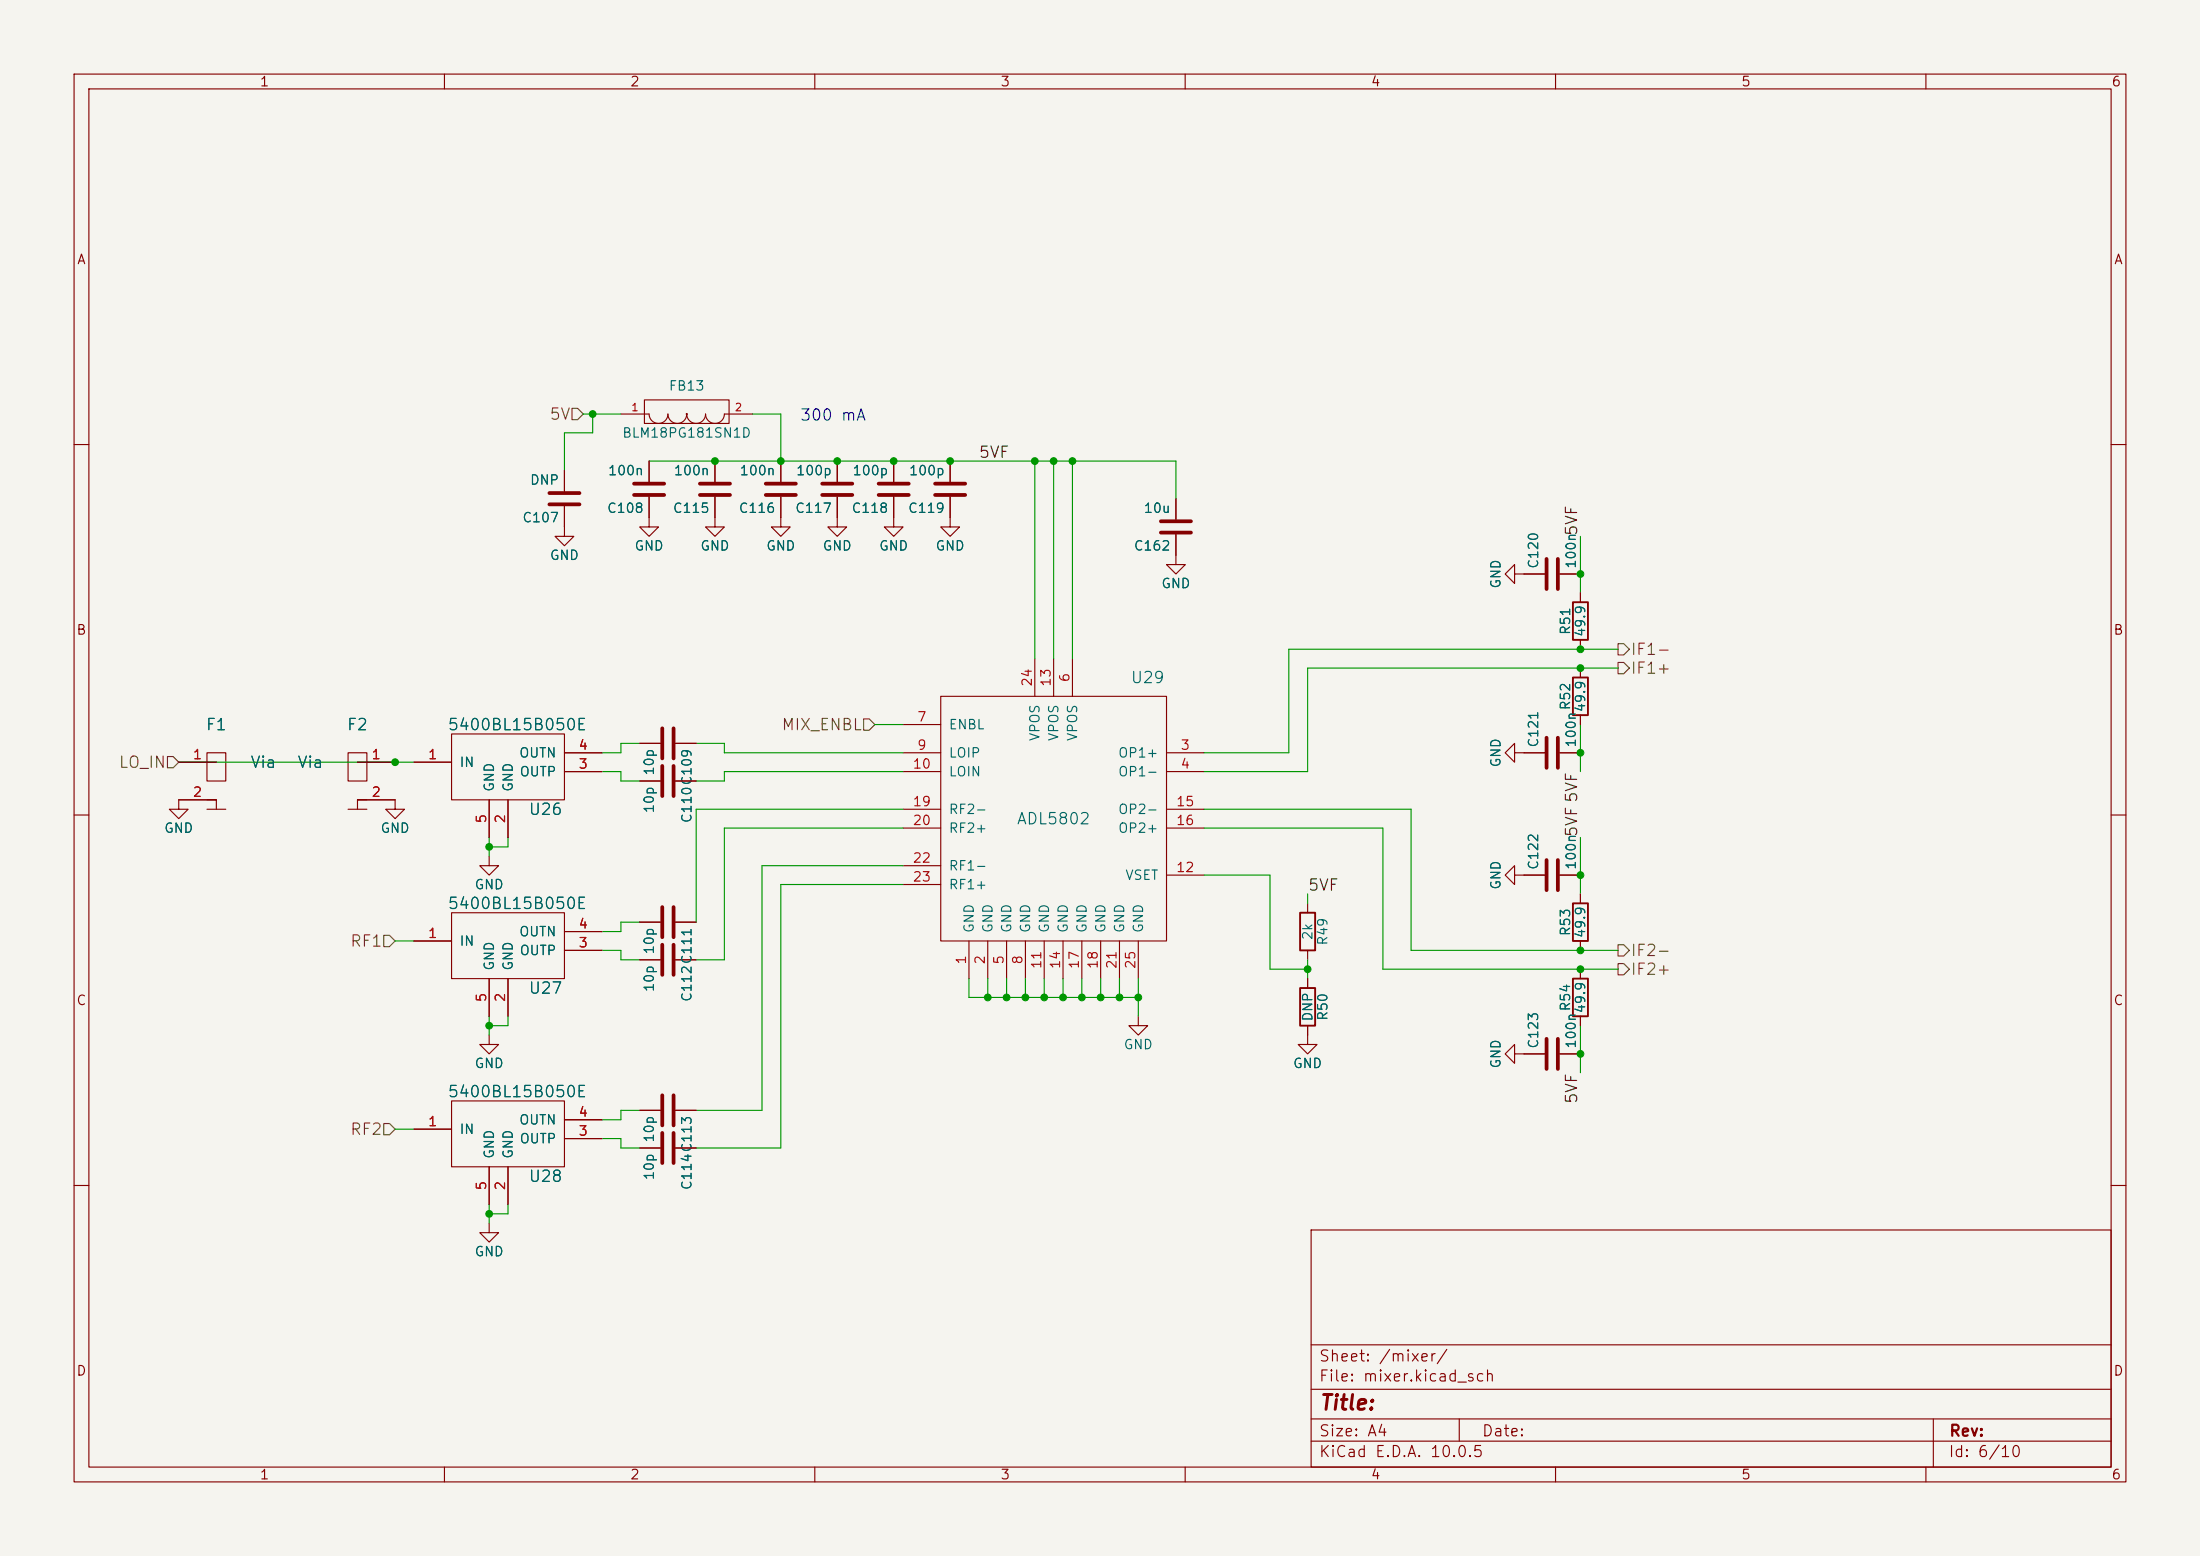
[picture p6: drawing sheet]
<svg xmlns="http://www.w3.org/2000/svg" width="297mm" height="210mm" viewBox="0 0 297 210" stroke-linecap="round" stroke-linejoin="round" font-family="sans-serif">
<path d="M0 0h297v210h-297z" fill="#f5f4ef" stroke="#f5f4ef" stroke-width=".14"/>
<g fill="none" stroke="#840000" stroke-width=".15">
<path d="M10 10h277v190h-277zM12 12h273v186h-273zM60 10v2M110 10v2M160 10v2M210 10v2M260 10v2M83.8 55.9h3.8a1.27 1.27 0 0 0 1.3 1.3 1.27 1.27 0 0 0 1.3-1.3 1.27 1.27 0 0 0 1.2 1.3 1.27 1.27 0 0 0 1.3-1.3 1.27 1.27 0 0 0 1.3 1.3 1.27 1.27 0 0 0 1.2-1.3 1.27 1.27 0 0 0 1.3 1.3 1.27 1.27 0 0 0 1.3-1.3h3.8M87 54h11.4v3.2h-11.4zM10 60h2M76.2 68.3v4.1h1.3l-1.3 1.3-1.3-1.3h1.3M76.2 63.5v2.8"/>
<path d="M87.6 67.1v4h1.3l-1.3 1.3-1.2-1.3h1.2M87.6 62.2v2.8M96.5 67.1v4h1.3l-1.3 1.3-1.3-1.3h1.3M96.5 62.2v2.8M105.4 67.1v4h1.3l-1.3 1.3-1.3-1.3h1.3M105.4 62.2v2.8M113 67.1v4h1.3l-1.3 1.3-1.2-1.3h1.2M113 62.2v2.8M120.6 67.1v4h1.3l-1.3 1.3-1.2-1.3h1.2M120.6 62.2v2.8M128.3 67.1v4h1.2l-1.2 1.3-1.3-1.3h1.3M128.3 62.2v2.8"/>
<path d="M158.7 72.1v4.1h1.3l-1.3 1.3-1.2-1.3h1.2M158.7 67.3v2.8M204.5 77.5v-1.3l-1.3 1.3 1.3 1.2v-1.2h4M210.6 77.5h2.8M285 60h2M61 99.1h15.2v8.9h-15.2zM121.9 97.8h5.1M127 94h30.5v33h-30.5zM139.7 88.9v5.1M142.2 88.9v5.1M144.8 88.9v5.1M213.4 80v1.3"/>
<path d="M213.4 86.4v1.2M213.4 90.2v1.2M213.4 96.5v1.3M10 110h2M24.1 102.9h5.1M27.9 101.6h2.6v3.8h-2.6zM27.9 108h1.3v1.2M27.9 109.2h2.6M29.2 108h-5.1v1.2h1.3l-1.3 1.3-1.2-1.3h1.2M47 101.6h2.5v3.8h-2.5zM47 109.2h2.5M48.3 108h5v1.2h1.3l-1.3 1.3-1.2-1.3h1.2"/>
<path d="M48.3 102.9h5M49.5 108h-1.2v1.2M55.9 102.9h5.1M66 115.6v1.2h1.3l-1.3 1.3-1.2-1.3h1.2M66 108v5M68.6 108v5M76.2 104.1h5.1M76.2 101.6h5.1M86.4 100.3h2.8M86.4 105.4h2.8M91.2 100.3h2.8M91.2 105.4h2.8"/>
<path d="M121.9 109.2h5.1M121.9 104.1h5.1M121.9 101.6h5.1M121.9 111.8h5.1M121.9 116.8h5.1M121.9 119.4h5.1M157.5 118.1h5.1M157.5 109.2h5.1M157.5 104.1h5.1M157.5 101.6h5.1M157.5 111.8h5.1M204.5 118.1v-1.3l-1.3 1.3 1.3 1.3v-1.3h4"/>
<path d="M204.5 101.6v-1.3l-1.3 1.3 1.3 1.3v-1.3h4M210.6 118.1h2.8M210.6 101.6h2.8M285 110h2M55.9 127h5.1M61 123.2h15.2v8.9h-15.2zM66 139.7v1.3h1.3l-1.3 1.2-1.2-1.2h1.2M66 132.1v5.1M68.6 132.1v5.1M76.2 128.3h5.1M76.2 125.7h5.1M86.4 129.5h2.8"/>
<path d="M86.4 124.5h2.8M91.2 129.5h2.8M91.2 124.5h2.8M130.8 127v5.1M133.3 127v5.1M135.9 127v5.1M138.4 127v5.1M141 127v5.1M143.5 127v5.1M146 127v5.1M148.6 127v5.1M151.1 127v5.1"/>
<path d="M153.7 137.2v1.2h1.2l-1.2 1.3-1.3-1.3h1.3M153.7 127v5.1M176.5 138.4v2.6h1.3l-1.3 1.2-1.2-1.2h1.2M176.5 121.9v1.3M176.5 128.3v1.2M176.5 132.1v1.3M213.4 120.7v1.2M213.4 127v1.3M213.4 130.8v1.3M213.4 137.2v1.2M55.9 152.4h5.1M61 148.6h15.2v8.9h-15.2z"/>
<path d="M66 157.5v5.1M68.6 157.5v5.1M76.2 153.7h5.1M76.2 151.1h5.1M86.4 154.9h2.8M86.4 149.9h2.8M91.2 154.9h2.8M91.2 149.9h2.8M204.5 142.2v-1.2l-1.3 1.2 1.3 1.3v-1.3h4M210.6 142.2h2.8M10 160h2M66 165.1v1.3h1.3l-1.3 1.2-1.2-1.2h1.2"/>
<path d="M177 166h108v32h-108zM285 160h2M60 198v2M110 198v2M160 198v2M177 194.5h108M177 191.5h108M177 187.5h108M177 181.5h108M197 191.5v3M210 198v2M260 198v2"/>
<path d="M261 191.5v6.5"/>
</g>
<g fill="none" stroke="#840000" stroke-width=".51">
<path d="M74.2 68.1h4M74.2 66.5h4M85.6 66.8h4.1M85.6 65.3h4.1M94.5 66.8h4.1M94.5 65.3h4.1M103.4 66.8h4M103.4 65.3h4M111 66.8h4.1M111 65.3h4.1M118.6 66.8h4.1M118.6 65.3h4.1"/>
<path d="M126.2 66.8h4.1M126.2 65.3h4.1M156.7 71.9h4.1M156.7 70.4h4.1M208.8 75.4v4.1M210.3 75.4v4.1M89.4 98.3v4.1M90.9 98.3v4.1M208.8 99.6v4M210.3 99.6v4M89.4 103.4v4M90.9 103.4v4"/>
<path d="M208.8 116.1v4M210.3 116.1v4M89.4 122.4v4.1M89.4 127.5v4.1M90.9 122.4v4.1M90.9 127.5v4.1M89.4 147.8v4.1M89.4 152.9v4.1M90.9 147.8v4.1M90.9 152.9v4.1M208.8 140.2v4.1M210.3 140.2v4.1"/>
</g>
<circle cx="92.7" cy="55.9" r=".08" fill="#840000" stroke="#840000" stroke-width=".14"/>
<path d="M212.3 81.3h2.1v5.1h-2.1zM212.3 91.4h2.1v5.1h-2.1zM175.5 123.2h2v5.1h-2zM175.5 133.4h2v5h-2zM212.3 121.9h2.1v5.1h-2.1zM212.3 132.1h2.1v5.1h-2.1z" fill="none" stroke="#840000" stroke-width=".25"/>
<path d="M77.2 55.1h.8l.7 .8-.7 .7h-.8zM116.6 97h.7l.8 .8-.8 .8h-.7zM218.4 86.9h.8l.8 .7-.8 .8h-.8zM218.4 89.4h.8l.8 .8-.8 .7h-.8zM22.6 102.1h.8l.7 .8-.7 .7h-.8zM51.8 126.2h.8l.7 .8-.7 .8h-.8zM218.4 130h.8l.8 .8-.8 .8h-.8zM218.4 127.5h.8l.8 .8-.8 .7h-.8zM51.8 151.6h.8l.7 .8-.7 .8h-.8z" fill="none" stroke="#725600" stroke-width=".15"/>
<g fill="none" stroke="#009600" stroke-width=".15">
<path d="M78.7 55.9h5.1M80 55.9v2.5h-3.8v5.1M101.6 55.9h3.8v6.3M87.6 62.2h71.1v5.1M139.7 62.2v26.7M142.2 62.2v26.7M144.8 62.2v26.7M213.4 72.4v7.6M118.1 97.8h3.8M213.4 97.8v6.3M218.4 90.2h-41.9v13.9h-13.9M218.4 87.6h-44.4v14h-11.4"/>
<path d="M24.1 102.9h31.8M66 113v2.6M68.6 113v1.3h-2.6M81.3 104.1h2.5v1.3h2.6M86.4 100.3h-2.6v1.3h-2.5M94 100.3h3.8v1.3h24.1M121.9 111.8h-24.1v17.7h-3.8M121.9 104.1h-24.1v1.3h-3.8M121.9 109.2h-27.9v15.3M121.9 116.8h-19v33.1h-8.9M121.9 119.4h-16.5v35.5h-11.4M162.6 118.1h8.8v12.7h5.1"/>
<path d="M162.6 111.8h24.1v19h31.7M162.6 109.2h27.9v19.1h27.9M213.4 113v7.7M53.3 127h2.6M66 137.2v2.5M68.6 137.2v1.2h-2.6M81.3 128.3h2.5v1.2h2.6M86.4 124.5h-2.6v1.2h-2.5M130.8 132.1v2.5h22.9M133.3 132.1v2.5M135.9 132.1v2.5M138.4 132.1v2.5"/>
<path d="M141 132.1v2.5M143.5 132.1v2.5M146 132.1v2.5M148.6 132.1v2.5M151.1 132.1v2.5M153.7 132.1v5.1M176.5 120.7v1.2M176.5 129.5v2.6M213.4 138.4v6.4M53.3 152.4h2.6M81.3 153.7h2.5v1.2h2.6M86.4 149.9h-2.6v1.2h-2.5"/>
<path d="M66 162.6v2.5M68.6 162.6v1.2h-2.6"/>
</g>
<g fill="#009600" stroke="#009600" stroke-width=".14">
<circle cx="213.4" cy="128.3" r=".46"/>
<circle cx="213.4" cy="130.8" r=".46"/>
<circle cx="213.4" cy="142.2" r=".46"/>
<circle cx="176.5" cy="130.8" r=".46"/>
<circle cx="153.7" cy="134.6" r=".46"/>
<circle cx="146" cy="134.6" r=".46"/>
<circle cx="143.5" cy="134.6" r=".46"/>
<circle cx="151.1" cy="134.6" r=".46"/>
<circle cx="148.6" cy="134.6" r=".46"/>
<circle cx="133.3" cy="134.6" r=".46"/>
<circle cx="135.9" cy="134.6" r=".46"/>
<circle cx="141" cy="134.6" r=".46"/>
<circle cx="138.4" cy="134.6" r=".46"/>
<circle cx="144.8" cy="62.2" r=".46"/>
<circle cx="139.7" cy="62.2" r=".46"/>
<circle cx="142.2" cy="62.2" r=".46"/>
<circle cx="113" cy="62.2" r=".46"/>
<circle cx="120.6" cy="62.2" r=".46"/>
<circle cx="128.3" cy="62.2" r=".46"/>
<circle cx="80" cy="55.9" r=".46"/>
<circle cx="105.4" cy="62.2" r=".46"/>
<circle cx="96.5" cy="62.2" r=".46"/>
<circle cx="66" cy="114.3" r=".46"/>
<circle cx="66" cy="138.4" r=".46"/>
<circle cx="66" cy="163.8" r=".46"/>
<circle cx="53.3" cy="102.9" r=".46"/>
<circle cx="213.4" cy="118.1" r=".46"/>
<circle cx="213.4" cy="77.5" r=".46"/>
<circle cx="213.4" cy="87.6" r=".46"/>
<circle cx="213.4" cy="101.6" r=".46"/>
<circle cx="213.4" cy="90.2" r=".46"/>
</g>
<text font-size="2" fill="#840000" x="178" y="190.8">Title:</text>
<g font-size="1.5" fill="#725600">
<text x="74.1" y="57">5V</text>
<text x="220" y="88.8">IF1-</text>
<text x="220" y="91.3">IF1+</text>
<text x="105.4" y="98.9">MIX_ENBL</text>
<text x="15.9" y="104">LO_IN</text>
<text x="47.2" y="128.2">RF1</text>
<text x="220" y="132">IF2+</text>
<text x="220" y="129.4">IF2-</text>
<text x="47.2" y="153.6">RF2</text>
</g>
<text font-size="1.5" fill="#0000c2" x="107.9" y="57.2">300 mA</text>
<g font-size="1.5" fill="#0f0f0f">
<text x="132" y="62.2">5VF</text>
<text x="213.3" y="72.4" transform="rotate(-90 213.3 72.4)">5VF</text>
<text x="213.3" y="113.1" transform="rotate(-90 213.3 113.1)">5VF 5VF</text>
<text x="176.5" y="120.6">5VF</text>
<text x="213.3" y="149.1" transform="rotate(-90 213.3 149.1)">5VF</text>
</g>
<g font-size="1.5" fill="#006464">
<text x="152.5" y="92.6">U29</text>
<text x="27.7" y="98.9">F1</text>
<text x="46.7" y="98.9">F2</text>
<text x="60.3" y="98.9">5400BL15B050E</text>
<text x="33.7" y="104">Via</text>
<text x="40.1" y="104">Via</text>
<text x="71.3" y="110.4">U26</text>
<text x="137.2" y="111.6">ADL5802</text>
<text x="60.3" y="123.1">5400BL15B050E</text>
<text x="71.3" y="134.5">U27</text>
<text x="60.3" y="148.5">5400BL15B050E</text>
<text x="71.3" y="159.9">U28</text>
</g>
<g font-size="1.5" fill="#840000">
<text x="178" y="184.1">Sheet: /mixer/</text>
<text x="178" y="186.8">File: mixer.kicad_sch</text>
<text x="178" y="197">KiCad E.D.A. 10.0.5</text>
<text x="178" y="194.2">Size: A4</text>
<text x="200" y="194.2">Date:</text>
<text x="263" y="197">Id: 6/10</text>
<text x="263" y="194.2">Rev:</text>
</g>
<g font-size="1.3" fill="#840000">
<text x="35" y="12">1</text>
<text x="85" y="12">2</text>
<text x="135" y="12">3</text>
<text x="185" y="12">4</text>
<text x="235" y="12">5</text>
<text x="285" y="12">6</text>
<text x="10.3" y="36">A</text>
<text x="285.3" y="36">A</text>
<text x="10.2" y="86">B</text>
<text x="285.2" y="86">B</text>
<text x="10.2" y="136">C</text>
<text x="285.2" y="136">C</text>
<text x="10.2" y="186">D</text>
<text x="285.2" y="186">D</text>
<text x="35" y="200">1</text>
<text x="85" y="200">2</text>
<text x="135" y="200">3</text>
<text x="185" y="200">4</text>
<text x="235" y="200">5</text>
<text x="285" y="200">6</text>
</g>
<g font-size="1.3" fill="#006464">
<text x="90.2" y="53">FB13</text>
<text x="83.9" y="59.4">BLM18PG181SN1D</text>
<text x="71.5" y="65.7">DNP</text>
<text x="82" y="64.5">100n</text>
<text x="90.9" y="64.5">100n</text>
<text x="99.8" y="64.5">100n</text>
<text x="107.4" y="64.5">100p</text>
<text x="115" y="64.5">100p</text>
<text x="122.6" y="64.5">100p</text>
<text x="70.4" y="70.8">C107</text>
<text x="81.9" y="69.5">C108</text>
<text x="90.7" y="69.5">C115</text>
<text x="99.6" y="69.5">C116</text>
<text x="107.3" y="69.5">C117</text>
<text x="114.9" y="69.5">C118</text>
<text x="122.5" y="69.5">C119</text>
<text x="154.3" y="69.5">10u</text>
<text x="74.1" y="75.9">GND</text>
<text x="85.6" y="74.6">GND</text>
<text x="94.5" y="74.6">GND</text>
<text x="103.3" y="74.6">GND</text>
<text x="111" y="74.6">GND</text>
<text x="118.6" y="74.6">GND</text>
<text x="126.2" y="74.6">GND</text>
<text x="153" y="74.6">C162</text>
<text x="208" y="76.9" transform="rotate(-90 208 76.9)">C120</text>
<text x="213.1" y="76.9" transform="rotate(-90 213.1 76.9)">100n</text>
<text x="156.7" y="79.7">GND</text>
<text x="202.9" y="79.5" transform="rotate(-90 202.9 79.5)">GND</text>
<text x="212.3" y="85.8" transform="rotate(-90 212.3 85.8)">R51</text>
<text x="214.3" y="86.1" transform="rotate(-90 214.3 86.1)">49.9</text>
<text x="212.3" y="96" transform="rotate(-90 212.3 96)">R52</text>
<text x="128" y="98.8">ENBL</text>
<text x="140.7" y="100.1" transform="rotate(-90 140.7 100.1)">VPOS</text>
<text x="143.2" y="100.1" transform="rotate(-90 143.2 100.1)">VPOS</text>
<text x="145.7" y="100.1" transform="rotate(-90 145.7 100.1)">VPOS</text>
<text x="208" y="101" transform="rotate(-90 208 101)">C121</text>
<text x="213.1" y="101" transform="rotate(-90 213.1 101)">100n</text>
<text x="214.3" y="96.2" transform="rotate(-90 214.3 96.2)">49.9</text>
<text x="61.9" y="103.8">IN</text>
<text x="67" y="107" transform="rotate(-90 67 107)">GND</text>
<text x="69.5" y="107" transform="rotate(-90 69.5 107)">GND</text>
<text x="70" y="102.6">OUTN</text>
<text x="70.1" y="105.1">OUTP</text>
<text x="88.6" y="104.8" transform="rotate(-90 88.6 104.8)">10p</text>
<text x="128" y="102.6">LOIP</text>
<text x="128" y="105.1">LOIN</text>
<text x="150.9" y="102.6">OP1+</text>
<text x="150.9" y="105.1">OP1-</text>
<text x="202.9" y="103.7" transform="rotate(-90 202.9 103.7)">GND</text>
<text x="22.1" y="112.7">GND</text>
<text x="51.3" y="112.7">GND</text>
<text x="88.6" y="109.9" transform="rotate(-90 88.6 109.9)">10p</text>
<text x="93.7" y="111.2" transform="rotate(-90 93.7 111.2)">C110C109</text>
<text x="128" y="110.2">RF2-</text>
<text x="128" y="112.7">RF2+</text>
<text x="150.9" y="110.2">OP2-</text>
<text x="150.9" y="112.7">OP2+</text>
<text x="128" y="117.8">RF1-</text>
<text x="151.8" y="119.1">VSET</text>
<text x="208" y="117.5" transform="rotate(-90 208 117.5)">C122</text>
<text x="213.1" y="117.5" transform="rotate(-90 213.1 117.5)">100n</text>
<text x="64" y="120.3">GND</text>
<text x="128" y="120.3">RF1+</text>
<text x="202.9" y="120.2" transform="rotate(-90 202.9 120.2)">GND</text>
<text x="61.9" y="128">IN</text>
<text x="67" y="131.1" transform="rotate(-90 67 131.1)">GND</text>
<text x="69.5" y="131.1" transform="rotate(-90 69.5 131.1)">GND</text>
<text x="70" y="126.7">OUTN</text>
<text x="70.1" y="129.2">OUTP</text>
<text x="88.6" y="128.9" transform="rotate(-90 88.6 128.9)">10p</text>
<text x="131.8" y="126" transform="rotate(-90 131.8 126)">GND</text>
<text x="134.3" y="126" transform="rotate(-90 134.3 126)">GND</text>
<text x="136.9" y="126" transform="rotate(-90 136.9 126)">GND</text>
<text x="139.4" y="126" transform="rotate(-90 139.4 126)">GND</text>
<text x="141.9" y="126" transform="rotate(-90 141.9 126)">GND</text>
<text x="144.5" y="126" transform="rotate(-90 144.5 126)">GND</text>
<text x="147" y="126" transform="rotate(-90 147 126)">GND</text>
<text x="149.6" y="126" transform="rotate(-90 149.6 126)">GND</text>
<text x="152.1" y="126" transform="rotate(-90 152.1 126)">GND</text>
<text x="154.6" y="126" transform="rotate(-90 154.6 126)">GND</text>
<text x="177.5" y="127" transform="rotate(-90 177.5 127)">2k</text>
<text x="179.5" y="127.7" transform="rotate(-90 179.5 127.7)">R49</text>
<text x="212.3" y="126.4" transform="rotate(-90 212.3 126.4)">R53</text>
<text x="214.3" y="126.7" transform="rotate(-90 214.3 126.7)">49.9</text>
<text x="88.6" y="134" transform="rotate(-90 88.6 134)">10p</text>
<text x="93.7" y="135.3" transform="rotate(-90 93.7 135.3)">C112C111</text>
<text x="177.5" y="138" transform="rotate(-90 177.5 138)">DNP</text>
<text x="179.5" y="137.9" transform="rotate(-90 179.5 137.9)">R50</text>
<text x="212.3" y="136.6" transform="rotate(-90 212.3 136.6)">R54</text>
<text x="214.3" y="136.9" transform="rotate(-90 214.3 136.9)">49.9</text>
<text x="151.6" y="141.9">GND</text>
<text x="208" y="141.6" transform="rotate(-90 208 141.6)">C123</text>
<text x="213.1" y="141.6" transform="rotate(-90 213.1 141.6)">100n</text>
<text x="64" y="144.5">GND</text>
<text x="174.5" y="144.5">GND</text>
<text x="202.9" y="144.3" transform="rotate(-90 202.9 144.3)">GND</text>
<text x="61.9" y="153.4">IN</text>
<text x="70" y="152.1">OUTN</text>
<text x="70.1" y="154.6">OUTP</text>
<text x="88.6" y="154.3" transform="rotate(-90 88.6 154.3)">10p</text>
<text x="67" y="156.5" transform="rotate(-90 67 156.5)">GND</text>
<text x="69.5" y="156.5" transform="rotate(-90 69.5 156.5)">GND</text>
<text x="88.6" y="159.4" transform="rotate(-90 88.6 159.4)">10p</text>
<text x="93.7" y="160.7" transform="rotate(-90 93.7 160.7)">C114C113</text>
<text x="64" y="169.9">GND</text>
</g>
<g font-size="1.3" fill="#a90000">
<text x="139.6" y="92.8" transform="rotate(-90 139.6 92.8)">24</text>
<text x="142.2" y="92.8" transform="rotate(-90 142.2 92.8)">13</text>
<text x="144.7" y="92.2" transform="rotate(-90 144.7 92.2)">6</text>
<text x="78" y="101.5">4</text>
<text x="123.7" y="97.7">7</text>
<text x="123.7" y="101.5">9</text>
<text x="159.3" y="101.5">3</text>
<text x="25.9" y="102.8">1</text>
<text x="25.9" y="107.9">2</text>
<text x="50.1" y="102.8">1</text>
<text x="50.1" y="107.9">2</text>
<text x="57.7" y="102.8">1</text>
<text x="78" y="104.1">3</text>
<text x="123.1" y="104.1">10</text>
<text x="159.3" y="104.1">4</text>
<text x="66" y="111.2" transform="rotate(-90 66 111.2)">5</text>
<text x="68.5" y="111.2" transform="rotate(-90 68.5 111.2)">2</text>
<text x="123.1" y="109.1">19</text>
<text x="123.1" y="111.7">20</text>
<text x="158.7" y="109.1">15</text>
<text x="158.7" y="111.7">16</text>
<text x="123.1" y="116.8">22</text>
<text x="123.1" y="119.3">23</text>
<text x="158.7" y="118">12</text>
<text x="78" y="125.6">4</text>
<text x="57.7" y="126.9">1</text>
<text x="78" y="128.2">3</text>
<text x="130.7" y="130.3" transform="rotate(-90 130.7 130.3)">1</text>
<text x="133.3" y="130.3" transform="rotate(-90 133.3 130.3)">2</text>
<text x="135.8" y="130.3" transform="rotate(-90 135.8 130.3)">5</text>
<text x="138.3" y="130.3" transform="rotate(-90 138.3 130.3)">8</text>
<text x="140.9" y="130.9" transform="rotate(-90 140.9 130.9)">11</text>
<text x="143.4" y="130.9" transform="rotate(-90 143.4 130.9)">14</text>
<text x="146" y="130.9" transform="rotate(-90 146 130.9)">17</text>
<text x="148.5" y="130.9" transform="rotate(-90 148.5 130.9)">18</text>
<text x="151" y="130.9" transform="rotate(-90 151 130.9)">21</text>
<text x="153.6" y="130.9" transform="rotate(-90 153.6 130.9)">25</text>
<text x="66" y="135.4" transform="rotate(-90 66 135.4)">5</text>
<text x="68.5" y="135.4" transform="rotate(-90 68.5 135.4)">2</text>
<text x="57.7" y="152.3">1</text>
<text x="78" y="153.6">3</text>
<text x="78" y="151">4</text>
<text x="66" y="160.8" transform="rotate(-90 66 160.8)">5</text>
<text x="68.5" y="160.8" transform="rotate(-90 68.5 160.8)">2</text>
</g>
<g font-size="1" fill="#a90000">
<text x="85.1" y="55.8">1</text>
<text x="99.1" y="55.8">2</text>
</g>
</svg>
